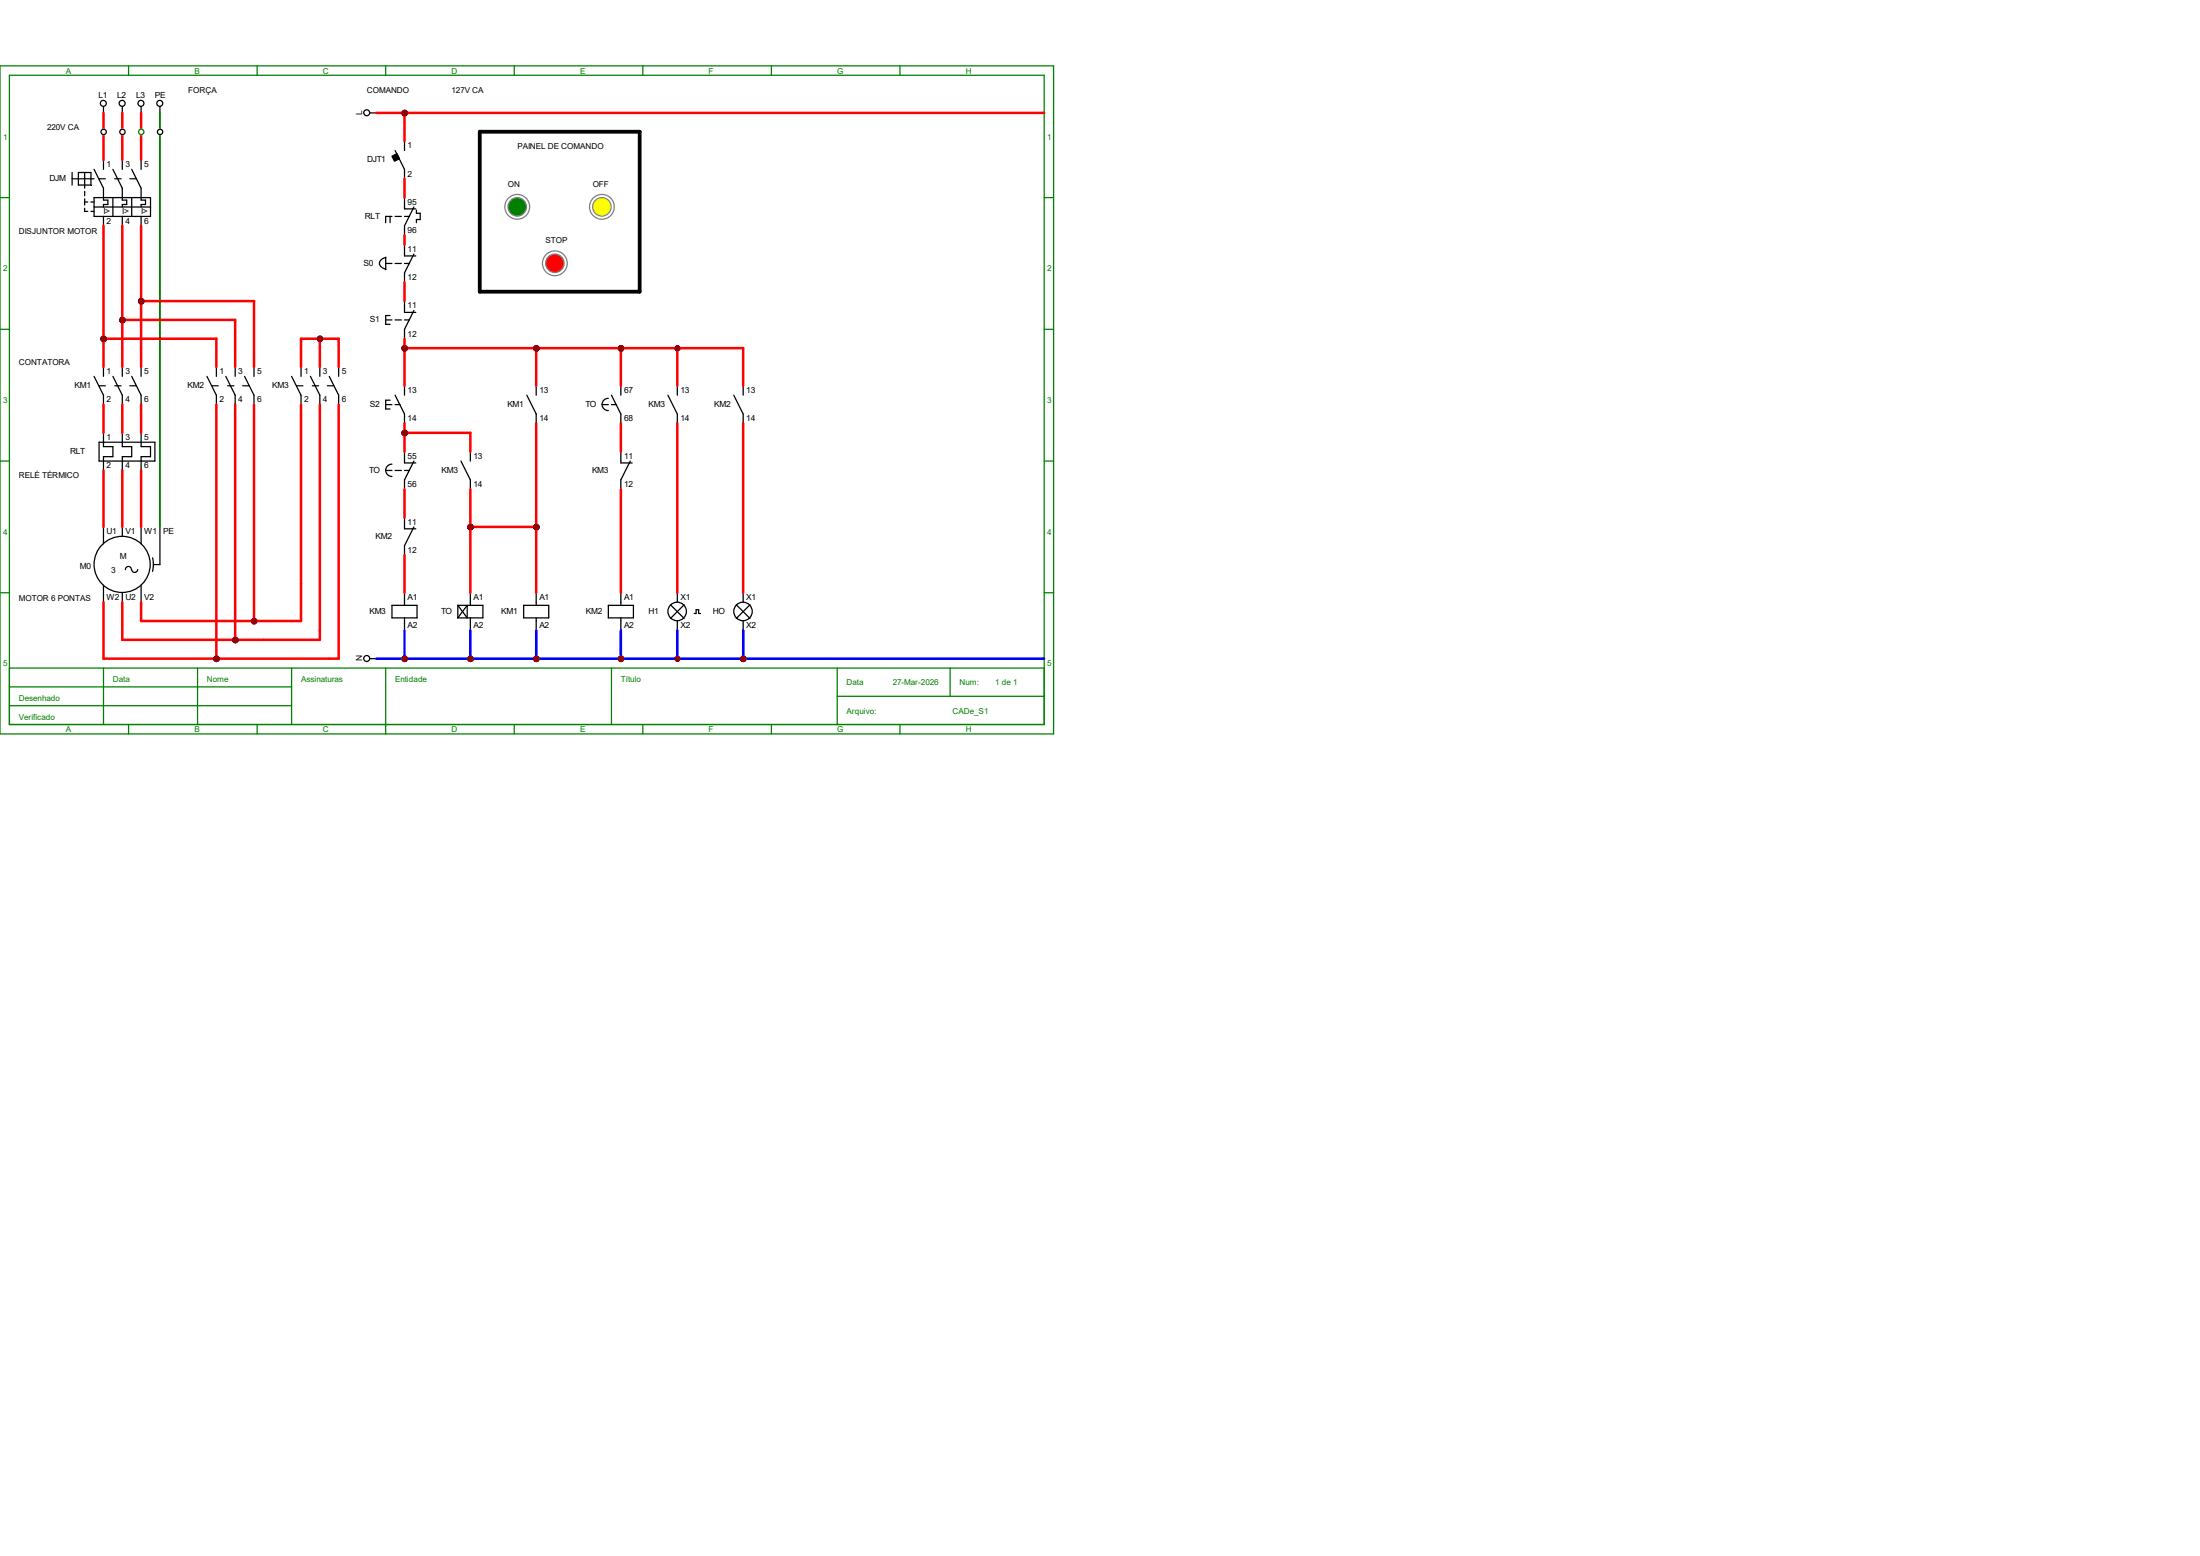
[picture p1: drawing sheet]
<svg xmlns="http://www.w3.org/2000/svg" width="297mm" height="210mm" viewBox="0 0 297 210" stroke-linecap="round" stroke-linejoin="round" font-family="sans-serif">
<g fill="none" stroke="#008000" stroke-width=".17">
<path d="M0 8.9h142.2v90.2h-142.2zM1.3 10.2h139.7v87.6h-139.7zM17.4 8.9v1.3M34.7 8.9v1.3M52.1 8.9v1.3M69.4 8.9v1.3M86.8 8.9v1.3M104.1 8.9v1.3M121.5 8.9v1.3M0 26.7h1.3M141 26.7h1.2M0 44.4h1.3"/>
<path d="M141 44.4h1.2M0 62.2h1.3M141 62.2h1.2M0 80h1.3M1.3 90.2h139.7M1.3 92.7h38.1M1.3 95.2h38.1M14 90.2v7.6M17.4 97.8v1.3M26.7 90.2v7.6M34.7 97.8v1.3M39.4 90.2v7.6"/>
<path d="M52.1 90.2v8.9M69.4 97.8v1.3M82.5 90.2v7.6M86.8 97.8v1.3M104.1 97.8v1.3M113 94h28M113 90.2v7.6M121.5 97.8v1.3M128.3 90.2v3.8M141 80h1.2"/>
</g>
<g fill="none" stroke="#000" stroke-width=".17">
<path d="M9.7 23.3v1.7M9.7 24.1h3M10.6 23.3h1.7v1.7h-1.7zM11.4 23.3v2.1M11.4 25.8v.6M11.4 26.8v.9M11.4 28.1v.4h.5M11.4 27.3h.5M12.3 27.3h.4M12.3 28.5h.4M12.7 22.9l1.3 2.5v1.6h.6v.6h-.6v.3M12.7 26.7h7.6v2.5h-7.6z"/>
<path d="M12.7 27.9h7.6M13.4 24.1h.8M14 21.6v1.3M14 29.2v1.3M15.2 22.9l1.3 2.5v1.6h.6v.6h-.6v.3M15.2 26.7v2.5M15.5 24.1h.8M16.5 21.6v1.3M16.5 29.2v1.3M17.5 24.1h.9M17.8 22.9l1.2 2.5v1.6h.6v.6h-.6v.3M17.8 26.7v2.5"/>
<path d="M19 21.6v1.3M19 29.2v1.3M12.7 50.8l1.3 2.5v1.3M13.4 52.1h.8M13.4 59.7h7.5v2.5h-7.5zM14 49.5v1.3M14 58.4v1.9h1.2v1.3h-1.2v1.9M15.2 50.8l1.3 2.5v1.3M15.5 52.1h.8M16.5 49.5v1.3M16.5 58.4v1.9h1.3v1.3h-1.3v1.9M17.5 52.1h.9"/>
<path d="M17.8 50.8l1.2 2.5v1.3M19 49.5v1.3M19 58.4v1.9h1.3v1.3h-1.3v1.9M27.9 50.8l1.3 2.5v1.3M28.6 52.1h.9M29.2 49.5v1.3M30.5 50.8l1.2 2.5v1.3M30.7 52.1h.9M31.7 49.5v1.3M32.8 52.1h.8M33 50.8l1.3 2.5v1.3M34.3 49.5v1.3"/>
<path d="M39.4 50.8l1.2 2.5v1.3M40 52.1h.9M40.6 49.5v1.3M41.9 50.8l1.3 2.5v1.3M42.2 52.1h.8M43.2 49.5v1.3M44.2 52.1h.8M44.4 50.8l1.3 2.5v1.3M45.7 49.5v1.3M14 71.1v2.3M14 79v2.3M16.5 71.1v1.3"/>
<path d="M17.7 76.9a.4 .4 0 0 0-.4-.4 .4 .4 0 0 0-.4 .4M18.6 76.9a.4 .4 0 0 1-.4 .4 .4 .4 0 0 1-.4-.4M19 71.1v2.3M19 79v2.3M20.6 75.3l.1 .9-.1 .9M21.6 71.1v5.1h-.9M16.5 80v1.3"/>
<circle cx="16.5" cy="76.2" r="3.8"/>
</g>
<g fill="#f00" stroke="#800000" stroke-width=".17">
<circle cx="43.2" cy="45.7" r=".28"/>
<circle cx="34.3" cy="83.8" r=".28"/>
<circle cx="31.8" cy="86.4" r=".28"/>
<circle cx="29.2" cy="88.9" r=".28"/>
<circle cx="14" cy="45.7" r=".28"/>
<circle cx="16.5" cy="43.2" r=".28"/>
<circle cx="19.1" cy="40.7" r=".28"/>
</g>
<g fill="none" stroke="#000" stroke-width=".17">
<path d="M50 15.2h.8M54.6 19v1.3M52.1 35.6h.8M52.1 34.7v1.7M52.1 34.8a.85 .85 0 0 0-.8 1l.4 .4 .4 .1M53.3 20.3l1.3 2.6v1.2M53.3 35.6h.9M54.6 33v1.5h1.5M54.6 35.6h.7M55.9 34.3l-1.3 2.5v1.3M52.1 43.2h.8M52.1 54.6h.8"/>
<path d="M52.7 42.6h-.6v1.2h.6M52.7 54h-.6v1.2h.6M53.3 53.3l1.3 2.6v1.2M53.3 43.2h.9M53.3 54.6h.7M54.6 40.6v1.6h1.5M54.6 52.1v1.2M54.6 43.2h.7M55.9 41.9l-1.3 2.5v1.3M71.1 53.3l1.3 2.6v1.2M72.4 52.1v1.2M81.3 54.6h.8"/>
<path d="M82.1 53.8a.83 .83 0 0 0-.8 .8 .83 .83 0 0 0 .8 .8M82.5 54.6h.7M82.5 53.3l1.3 2.6v1.2M83.8 52.1v1.2M90.2 53.3l1.2 2.6v1.2M91.4 52.1v1.2M99.1 53.3l1.2 2.6v1.2M100.3 52.1v1.2M52.1 63.5h.8M52.9 62.7a.83 .83 0 0 0-.8 .8 .83 .83 0 0 0 .8 .8M53.3 63.5h.9M54.6 61v1.5h1.5"/>
<path d="M54.6 69.8v1.6h1.5M54.6 63.5h.7M55.9 62.2l-1.3 2.6v1.2M55.9 71.1l-1.3 2.6v1.2M62.2 62.2l1.3 2.6v1.2M63.5 61v1.2M50 88.9h.8M52.9 81.7h3.4v1.7h-3.4zM54.6 80v1.7M54.6 83.4v1.7M61.8 81.7h3.4v1.7h-3.4M61.8 81.7v1.7"/>
<path d="M61.8 81.7l1.3 1.7v-1.7l-1.3 1.7M63.5 80v1.7M63.5 83.4v1.7M70.7 81.7h3.4v1.7h-3.4zM72.4 80v1.7M72.4 83.4v1.7M82.1 81.7h3.4v1.7h-3.4zM83.8 80v1.7M83.8 83.4v1.7M90.5 81.6l1.9 1.9M91.4 80v1.3M91.4 83.8v1.3"/>
<path d="M92.4 81.6l-1.9 1.9M93.7 82.8h.3v-.5h.3v.5h.3M99.4 81.6l1.9 1.9M100.3 80v1.3M100.3 83.8v1.3M101.3 81.6l-1.9 1.9"/>
<circle cx="49.5" cy="15.2" r=".4"/>
<circle cx="49.5" cy="88.9" r=".4"/>
<circle cx="91.4" cy="82.5" r="1.25"/>
<circle cx="100.3" cy="82.5" r="1.25"/>
</g>
<path d="M52.9 21.1l.7-.4 .3 .7-.6 .4z" fill-rule="evenodd" fill="#000" stroke="#000" stroke-width=".17"/>
<g fill="#f00" stroke="#800000" stroke-width=".17">
<circle cx="54.6" cy="15.3" r=".28"/>
<circle cx="54.6" cy="88.9" r=".28"/>
<circle cx="63.5" cy="88.9" r=".28"/>
<circle cx="72.4" cy="88.9" r=".28"/>
<circle cx="83.8" cy="88.9" r=".28"/>
<circle cx="100.4" cy="88.9" r=".28"/>
<circle cx="54.6" cy="58.4" r=".28"/>
<circle cx="83.8" cy="47" r=".28"/>
<circle cx="72.4" cy="47" r=".28"/>
</g>
<path d="M83.8 61v1.5h1.5M85.1 62.2l-1.3 2.6v1.2" fill="none" stroke="#000" stroke-width=".17"/>
<g fill="#f00" stroke="#800000" stroke-width=".17">
<circle cx="63.5" cy="71.1" r=".28"/>
<circle cx="72.4" cy="71.1" r=".28"/>
</g>
<circle cx="69.8" cy="27.9" r="1.67" fill="none" stroke="#808080" stroke-width=".17"/>
<circle cx="69.8" cy="27.9" r="1.25" fill="#008000" stroke="#808080" stroke-width=".17"/>
<circle cx="81.3" cy="27.9" r="1.67" fill="none" stroke="#808080" stroke-width=".17"/>
<circle cx="81.3" cy="27.9" r="1.25" fill="#ff0" stroke="#808080" stroke-width=".17"/>
<circle cx="74.9" cy="35.5" r="1.67" fill="none" stroke="#808080" stroke-width=".17"/>
<circle cx="74.9" cy="35.5" r="1.25" fill="#f00" stroke="#808080" stroke-width=".17"/>
<path d="M64.8 17.8h21.6v21.6h-21.6z" fill="none" stroke="#000" stroke-width=".51"/>
<path d="M52.7 29.2v.9M52.9 29.2h-.8v.9M53.3 29.2h.9M54.6 26.7v1.5h1.5M54.6 29.2h.7M55.9 27.9l-1.3 2.6v1.2M56.2 28.4v.4h.5v.8h-.5v.5" fill="none" stroke="#000" stroke-width=".17"/>
<circle cx="54.6" cy="47" r=".28" fill="#f00" stroke="#800000" stroke-width=".17"/>
<g fill="none" stroke="#000" stroke-width=".17">
<path d="M14 14.4v.8M16.5 14.4v.8M19 14.4v.8M21.6 14.4v.8"/>
<circle cx="13.9" cy="13.9" r=".4"/>
<circle cx="16.5" cy="13.9" r=".4"/>
<circle cx="19" cy="13.9" r=".4"/>
<circle cx="21.6" cy="13.9" r=".4"/>
</g>
<g fill="#f00" stroke="#800000" stroke-width=".17">
<circle cx="91.5" cy="47" r=".28"/>
<circle cx="91.5" cy="88.9" r=".28"/>
</g>
<g fill="#f00" stroke="#800000" stroke-width=".34">
<circle cx="43.2" cy="45.7" r=".28"/>
<circle cx="34.3" cy="83.8" r=".28"/>
<circle cx="31.8" cy="86.4" r=".28"/>
<circle cx="29.2" cy="88.9" r=".28"/>
<circle cx="14" cy="45.7" r=".28"/>
<circle cx="16.5" cy="43.2" r=".28"/>
<circle cx="19.1" cy="40.7" r=".28"/>
<circle cx="54.6" cy="15.3" r=".28"/>
<circle cx="54.6" cy="88.9" r=".28"/>
<circle cx="63.5" cy="88.9" r=".28"/>
<circle cx="72.4" cy="88.9" r=".28"/>
<circle cx="83.8" cy="88.9" r=".28"/>
<circle cx="100.4" cy="88.9" r=".28"/>
<circle cx="54.6" cy="58.4" r=".28"/>
<circle cx="83.8" cy="47" r=".28"/>
<circle cx="72.4" cy="47" r=".28"/>
<circle cx="63.5" cy="71.1" r=".28"/>
<circle cx="72.4" cy="71.1" r=".28"/>
<circle cx="54.6" cy="47" r=".28"/>
</g>
<g fill="#f00" stroke="#800000" stroke-width=".25">
<circle cx="91.5" cy="47" r=".28"/>
<circle cx="91.5" cy="88.9" r=".28"/>
</g>
<g fill="none" stroke="#f00" stroke-width=".34">
<path d="M14 15.2v6.4M16.5 15.2v6.4M19 15.2v6.4M50.8 15.2h90.2M54.6 15.2v3.8M14 30.5v19M16.5 30.5v19M19 30.5v19M54.6 24.1v2.6M54.6 31.7v1.3M54.6 38.1v2.5M14 54.6v3.8"/>
<path d="M14 45.7h15.2v3.8M16.5 54.6v3.8M16.5 43.2h15.2v6.3M19 54.6v3.8M19 40.6h15.3v8.9M29.2 54.6v34.3M31.7 54.6v31.8M34.3 54.6v29.2M40.6 54.6v29.2h-21.6v-2.5M40.6 49.5v-3.8h5.1v3.8M43.2 54.6v31.8h-26.7v-5.1M43.2 45.7v3.8"/>
<path d="M45.7 54.6v34.3h-31.7v-7.6M54.6 45.7v6.4M54.6 57.1v3.9M54.6 58.4h8.9v2.6M54.6 47h45.7v5.1M72.4 47v5.1M72.4 57.1v22.9M83.8 47v5.1M83.8 57.1v3.9M91.4 47v5.1M91.4 57.1v22.9M100.3 57.1v22.9"/>
<path d="M14 63.5v7.6M16.5 63.5v7.6M19 63.5v7.6M54.6 66v3.8M54.6 74.9v5.1M63.5 66v14M63.5 71.1h8.9M83.8 66v14"/>
</g>
<path d="M21.6 15.2v55.9" fill="none" stroke="#008000" stroke-width=".25"/>
<g fill="#800000" stroke="#800000" stroke-width=".34">
<circle cx="43.2" cy="45.7" r=".28"/>
<circle cx="34.3" cy="83.8" r=".28"/>
<circle cx="31.8" cy="86.4" r=".28"/>
<circle cx="29.2" cy="88.9" r=".28"/>
<circle cx="14" cy="45.7" r=".28"/>
<circle cx="16.5" cy="43.2" r=".28"/>
<circle cx="19.1" cy="40.7" r=".28"/>
<circle cx="54.6" cy="15.3" r=".28"/>
<circle cx="54.6" cy="88.9" r=".28"/>
<circle cx="63.5" cy="88.9" r=".28"/>
<circle cx="72.4" cy="88.9" r=".28"/>
<circle cx="83.8" cy="88.9" r=".28"/>
<circle cx="100.4" cy="88.9" r=".28"/>
<circle cx="54.6" cy="58.4" r=".28"/>
<circle cx="83.8" cy="47" r=".28"/>
<circle cx="72.4" cy="47" r=".28"/>
<circle cx="63.5" cy="71.1" r=".28"/>
<circle cx="72.4" cy="71.1" r=".28"/>
<circle cx="54.6" cy="47" r=".28"/>
</g>
<path d="M50.8 88.9h90.2M54.6 85.1v3.8M63.5 85.1v3.8M72.4 85.1v3.8M83.8 85.1v3.8M91.4 85.1v3.8M100.3 85.1v3.8" fill="none" stroke="#00f" stroke-width=".34"/>
<g fill="#800000" stroke="#800000" stroke-width=".25">
<circle cx="91.5" cy="47" r=".28"/>
<circle cx="91.5" cy="88.9" r=".28"/>
</g>
<g fill="#fff" stroke="#fff" stroke-width=".17">
<circle cx="14" cy="17.8" r=".36"/>
<circle cx="16.5" cy="17.8" r=".36"/>
<circle cx="19.1" cy="17.8" r=".36"/>
</g>
<g fill="#fff" stroke="#000" stroke-width=".17">
<circle cx="14" cy="17.8" r=".36"/>
<circle cx="16.5" cy="17.8" r=".36"/>
</g>
<circle cx="19.1" cy="17.8" r=".36" fill="#fff" stroke="#008000" stroke-width=".17"/>
<circle cx="21.6" cy="17.8" r=".36" fill="#fff" stroke="#fff" stroke-width=".17"/>
<circle cx="21.6" cy="17.8" r=".36" fill="#fff" stroke="#000" stroke-width=".17"/>
<g font-size="1.1" fill="#008000">
<text x="8.9" y="9.9">A</text>
<text x="26.2" y="9.9">B</text>
<text x="43.6" y="9.9">C</text>
<text x="61" y="9.9">D</text>
<text x="78.3" y="9.9">E</text>
<text x="95.7" y="9.9">F</text>
<text x="113" y="9.9">G</text>
<text x="130.4" y="9.9">H</text>
<text x=".4" y="18.8">1</text>
<text x="141.4" y="18.8">1</text>
<text x=".4" y="36.6">2</text>
<text x="141.4" y="36.6">2</text>
<text x=".4" y="54.4">3</text>
<text x="141.4" y="54.4">3</text>
<text x=".4" y="72.2">4</text>
<text x="141.4" y="72.2">4</text>
<text x=".4" y="90">5</text>
<text x="141.4" y="90">5</text>
<text x="2.5" y="94.6">Desenhado</text>
<text x="15.2" y="92.1">Data</text>
<text x="27.9" y="92.1">Nome</text>
<text x="40.6" y="92.1">Assinaturas</text>
<text x="53.3" y="92.1">Entidade</text>
<text x="83.8" y="92.1">Título</text>
<text x="114.3" y="92.5">Data</text>
<text x="120.5" y="92.5">27-Mar-2026</text>
<text x="129.5" y="92.5">Num:</text>
<text x="134.4" y="92.5">1 de 1</text>
<text x="2.5" y="97.2">Verificado</text>
<text x="8.9" y="98.8">A</text>
<text x="26.2" y="98.8">B</text>
<text x="43.6" y="98.8">C</text>
<text x="61" y="98.8">D</text>
<text x="78.3" y="98.8">E</text>
<text x="95.7" y="98.8">F</text>
<text x="113" y="98.8">G</text>
<text x="114.3" y="96.3">Arquivo:</text>
<text x="128.6" y="96.3">CADe_S1</text>
<text x="130.4" y="98.8">H</text>
</g>
<g font-size="1.1">
<text x="6.3" y="17.6">220V CA</text>
<text x="13.3" y="13.3">L1</text>
<text x="15.8" y="13.3">L2</text>
<text x="18.4" y="13.3">L3</text>
<text x="20.9" y="13.3">PE</text>
<text x="25.4" y="12.5">FORÇA</text>
<text x="48.9" y="15.6" transform="rotate(-90 48.9 15.6)">L</text>
<text x="49.5" y="12.5">COMANDO</text>
<text x="61" y="12.5">127V CA</text>
<text x="14.4" y="22.6">1</text>
<text x="16.9" y="22.6">3</text>
<text x="19.5" y="22.6">5</text>
<text x="49.6" y="21.9">DJT1</text>
<text x="55" y="20">1</text>
<text x="55" y="23.8">2</text>
<text x="69.8" y="20.1">PAINEL DE COMANDO</text>
<text x="6.7" y="24.4">DJM</text>
<text x="14" y="28.9">I&gt;</text>
<text x="16.5" y="28.9">I&gt;</text>
<text x="19" y="28.9">I&gt;</text>
<text x="49.3" y="29.5">RLT</text>
<text x="55" y="27.6">95</text>
<text x="68.6" y="25.2">ON</text>
<text x="80" y="25.2">OFF</text>
<text x="2.5" y="31.5">DISJUNTOR MOTOR</text>
<text x="14.4" y="30.2">2</text>
<text x="16.9" y="30.2">4</text>
<text x="19.5" y="30.2">6</text>
<text x="49.1" y="35.9">S0</text>
<text x="55" y="34">11</text>
<text x="55" y="31.5">96</text>
<text x="73.7" y="32.8">STOP</text>
<text x="55" y="37.8">12</text>
<text x="55" y="41.6">11</text>
<text x="49.9" y="43.5">S1</text>
<text x="55" y="45.4">12</text>
<text x="2.5" y="49.3">CONTATORA</text>
<text x="10.1" y="52.4">KM1</text>
<text x="14.4" y="50.5">1</text>
<text x="16.9" y="50.5">3</text>
<text x="19.5" y="50.5">5</text>
<text x="25.3" y="52.4">KM2</text>
<text x="29.6" y="50.5">1</text>
<text x="32.2" y="50.5">3</text>
<text x="34.7" y="50.5">5</text>
<text x="36.7" y="52.4">KM3</text>
<text x="41.1" y="50.5">1</text>
<text x="43.6" y="50.5">3</text>
<text x="46.1" y="50.5">5</text>
<text x="55" y="53">13</text>
<text x="72.8" y="53">13</text>
<text x="84.2" y="53">67</text>
<text x="91.9" y="53">13</text>
<text x="100.8" y="53">13</text>
<text x="14.4" y="54.3">2</text>
<text x="14.4" y="59.4">1</text>
<text x="16.9" y="54.3">4</text>
<text x="16.9" y="59.4">3</text>
<text x="19.5" y="54.3">6</text>
<text x="19.5" y="59.4">5</text>
<text x="29.6" y="54.3">2</text>
<text x="32.2" y="54.3">4</text>
<text x="34.7" y="54.3">6</text>
<text x="41.1" y="54.3">2</text>
<text x="43.6" y="54.3">4</text>
<text x="46.1" y="54.3">6</text>
<text x="49.9" y="54.9">S2</text>
<text x="55" y="56.9">14</text>
<text x="68.5" y="54.9">KM1</text>
<text x="72.8" y="56.9">14</text>
<text x="79" y="54.9">TO</text>
<text x="84.2" y="56.9">68</text>
<text x="87.5" y="54.9">KM3</text>
<text x="91.9" y="56.9">14</text>
<text x="96.4" y="54.9">KM2</text>
<text x="100.8" y="56.9">14</text>
<text x="2.5" y="64.6">RELÉ TÉRMICO</text>
<text x="9.5" y="61.3">RLT</text>
<text x="14.4" y="63.2">2</text>
<text x="16.9" y="63.2">4</text>
<text x="19.5" y="63.2">6</text>
<text x="49.8" y="63.8">TO</text>
<text x="55" y="61.9">55</text>
<text x="55" y="65.7">56</text>
<text x="59.6" y="63.8">KM3</text>
<text x="63.9" y="61.9">13</text>
<text x="63.9" y="65.7">14</text>
<text x="79.9" y="63.8">KM3</text>
<text x="84.2" y="61.9">11</text>
<text x="84.2" y="65.7">12</text>
<text x="55" y="70.8">11</text>
<text x="10.8" y="76.8">M0</text>
<text x="14.4" y="72.1">U1</text>
<text x="15" y="77.3">3</text>
<text x="16.2" y="75.5">M</text>
<text x="16.9" y="72.1">V1</text>
<text x="19.5" y="72.1">W1</text>
<text x="22" y="72.1">PE</text>
<text x="50.7" y="72.7">KM2</text>
<text x="55" y="74.6">12</text>
<text x="2.5" y="81.1">MOTOR 6 PONTAS</text>
<text x="14.4" y="81">W2</text>
<text x="16.9" y="81">U2</text>
<text x="19.5" y="81">V2</text>
<text x="49.9" y="82.8">KM3</text>
<text x="55" y="81">A1</text>
<text x="59.6" y="82.8">TO</text>
<text x="63.9" y="81">A1</text>
<text x="67.6" y="82.8">KM1</text>
<text x="72.8" y="81">A1</text>
<text x="79.1" y="82.8">KM2</text>
<text x="84.2" y="81">A1</text>
<text x="87.5" y="82.8">H1</text>
<text x="91.9" y="81">X1</text>
<text x="96.2" y="82.8">HO</text>
<text x="100.8" y="81">X1</text>
<text x="48.9" y="89.2" transform="rotate(-90 48.9 89.2)">N</text>
<text x="55" y="84.8">A2</text>
<text x="63.9" y="84.8">A2</text>
<text x="72.8" y="84.8">A2</text>
<text x="84.2" y="84.8">A2</text>
<text x="91.9" y="84.8">X2</text>
<text x="100.8" y="84.8">X2</text>
</g>
</svg>
